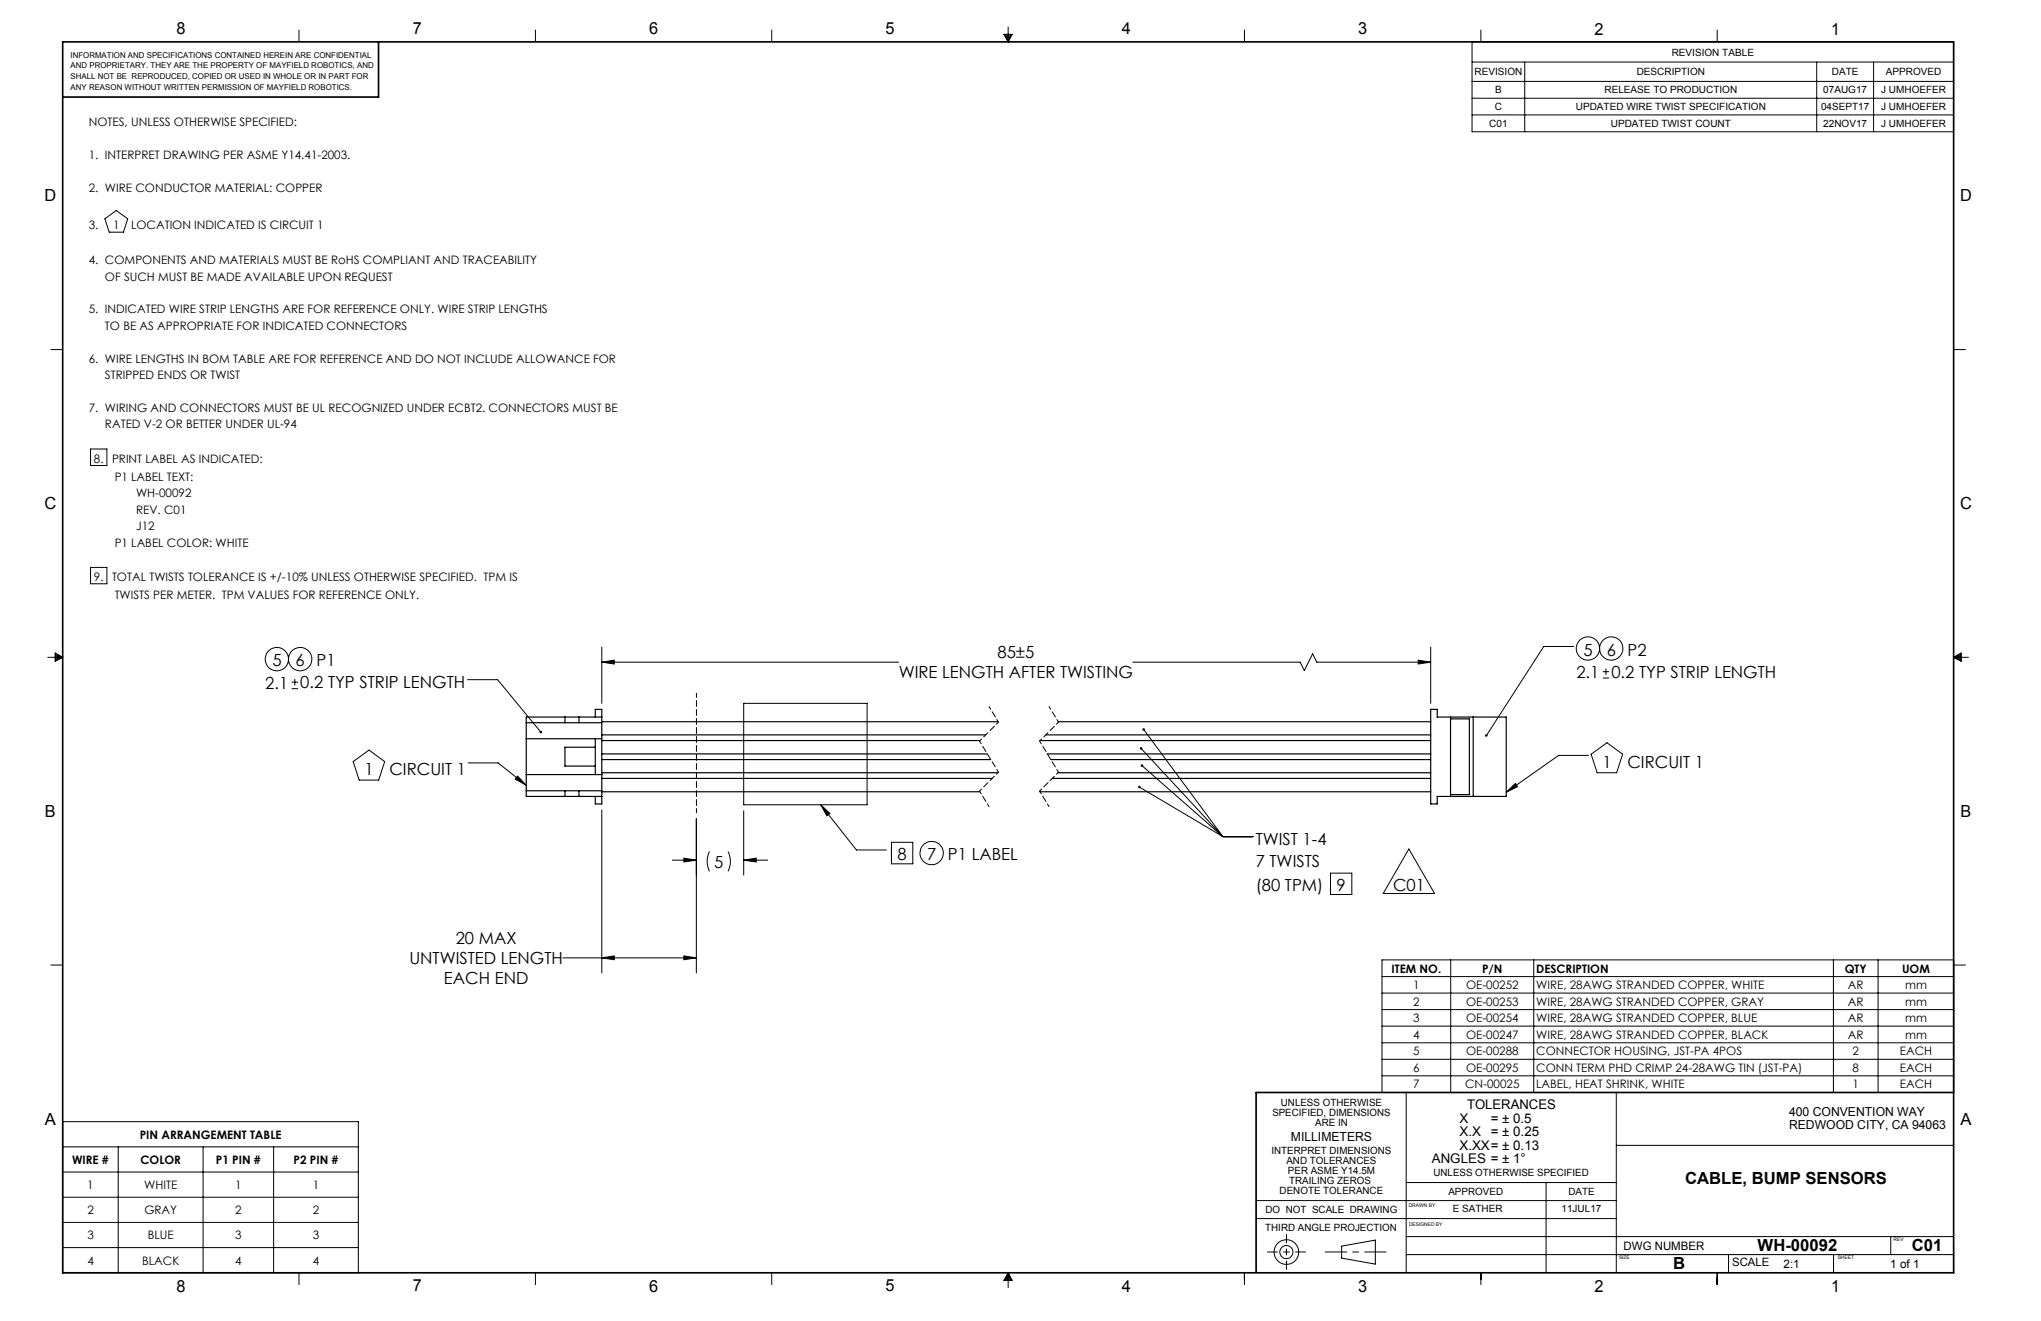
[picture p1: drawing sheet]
<svg xmlns="http://www.w3.org/2000/svg" width="432mm" height="279mm" viewBox="0 0 432 279" stroke-linecap="round" stroke-linejoin="round" font-family="sans-serif">
<g fill="none" stroke="#000" stroke-width=".21">
<path d="M63.3 6.4v2.5M113.3 6.4v2.5M163.3 6.4v2.5M212.4 7.3h1.7l-.8 1.6zM212.7 7.3l.6 1.6M213 7.3l.3 1.6M213.3 5.7v3.2M213.5 7.3l-.2 1.6M213.9 7.3l-.6 1.6M263.3 6.4v2.5M311.4 8.9h101.9v19h-101.9zM311.4 13.1h101.9"/>
<path d="M311.4 17.2h101.9M313.3 6.4v2.5M322.6 13.1v14.8M363.3 6.4v2.5M384.4 13.1v14.8M396.4 13.1v14.8M311.4 20.8h101.9M311.4 24.3h101.9M22.2 46.3l2.4-1.8 2.4 1.8-.9 2.8h-3zM10.8 73.9h2.5M413.3 73.9h2.5M19.2 95h3.4v3.5h-3.4z"/>
<path d="M10.1 139h3.2M11.7 138.1l1.6 .9-1.6 .9zM11.7 138.4l1.6 .6M11.7 138.7l1.6 .3M13.3 139l-1.6 .6M13.3 139l-1.6 .3M19.2 120h3.4v3.5h-3.4zM127.3 136.9v11.9M300 139.6l2.7 .5-2.7 .3zM302.7 136.9v11.9M333 136.7h-6.4l-12.1 18.9M413.3 139h3.2"/>
<path d="M413.3 139l1.6-.9v1.8zM413.3 139l1.6 .6M413.3 139l1.6 .3M414.9 138.4l-1.6 .6M414.9 138.7l-1.6 .3M61.7 145.7h1.3M61.7 144.3h1.3M62.4 143.6v1.4M98.9 143.8h6.4l9.1 11M127.3 140.1l2.7-.5v.8zM127.3 140.1h62.8M157.3 148.8h26.1v21.4h-26.1z"/>
<path d="M239.7 140.1h35.4l.8 1.7 1.8-3.5 .9 1.8h24.1M241.4 158.3l17.3 18.7M242 154.3l16.7 22.7M336.1 159.8h-6.4l-11 7.8M336.6 159.5l3.4-2.4 3.3 2.4-1.3 3.9h-4.1zM339.1 143.4h1.3M339.1 142.1h1.3M339.8 141.4v1.3M74.7 161.1l3.4-2.5 3.3 2.5-1.3 3.9h-4.1zM99 161.4h6.4l5.9 4.7M109.5 164.1l1.8 2-2.3-1.3zM127.3 171.3v34.5"/>
<path d="M147.3 173.2v32.6M157.3 171.5v13.6M173.6 170.2l7.6 9.6h6.3M173.6 170.2l2 1.8-.7 .5zM188.6 178.2h4.5v4.5h-4.5zM241.1 166.5l17.6 10.5M241.6 161.9l17.1 15.1M258.7 177h6.4M298.1 179.6l5.4 9.4h-10.9zM318.7 167.6l1.9-1.9 .5 .7zM142.2 181.9h5.1M144.7 181.5l2.6 .4-2.6 .4z"/>
<path d="M150.1 180.1l-.1 .3a4.8 4.8 0 0 0 .1 3.9M154 180.1l.2 .3a4.8 4.8 0 0 1-.2 3.9M157.3 181.9l2.7-.4v.8zM157.3 181.9h5.1M281.5 184.7h4.5v4.5h-4.5zM10.8 204.1h2.5M119.1 202.6h28.2M127.3 202.6l2.7-.4v.8zM144.7 202.2l2.6 .4-2.6 .4zM292.4 203h120.9v28.1h-120.9zM292.4 206.6h120.9M292.4 210h120.9"/>
<path d="M292.4 213.5h120.9M292.4 217h120.9M306.9 203v28.1M324.5 203v28.1M387.9 203v28.1M397.3 203v28.1M413.3 204.1h2.5M13.3 237.2h62.5v32h-62.5zM292.4 220.6h120.9M292.4 224h120.9M292.4 227.5h120.9M297.5 231.1v38.1"/>
<path d="M341.9 231.1v38.1M13.3 242.6h62.5M13.3 247.9h62.5M13.3 253.2h62.5M13.3 258.6h62.5M25 242.6v26.6M43 242.6v26.6M57.9 242.6v26.6M265.7 257.7h76.2M265.7 253.9h76.2M297.5 250.1h44.4M327.1 250.1v19.1"/>
<path d="M341.9 242.3h71.4M13.3 263.9h62.5M63.3 269.2v2.5M113.3 269.2v2.5M163.3 269.2v2.5M213.3 269.2v3.1M213.3 269.2l.8 1.6h-1.7zM213.3 269.2l-.6 1.6M213.3 269.2l-.3 1.6M213.3 269.2l.6 1.6M213.3 269.2l.2 1.6M263.3 269.2v2.5"/>
<path d="M283.8 263.6l7.2-1.3v5.1l-7.2-1.3zM297.5 265.4h115.8M297.5 261.5h115.8M313.3 269.2v2.5M363.3 269.2v2.5M365.7 265.4v3.8M387.9 265.4v3.8M400 261.5v3.9M413.3 263.6v5.6"/>
<circle cx="58.6" cy="139.4" r="2.46"/>
<circle cx="63.5" cy="139.4" r="2.47"/>
<circle cx="335.9" cy="137.2" r="2.46"/>
<circle cx="340.9" cy="137.2" r="2.46"/>
<circle cx="197.1" cy="180.4" r="2.48"/>
<circle cx="272.2" cy="264.8" r="2.6"/>
<circle cx="272.2" cy="264.8" r="1.38"/>
</g>
<path d="M207.2 156.7l4 6.6M209.2 149.5l2 3.2M219.9 156.7l4 6.6M221.9 149.5l2 3.2M207.2 167.3l2 3.3M219.9 167.3l2 3.3" fill="none" stroke="#000" stroke-width=".21" stroke-dasharray="1.3 .6" stroke-dashoffset=".6"/>
<path d="M211.2 152.7l-4 4M223.9 152.7l-4 4M211.2 163.3l-4 4M223.9 163.3l-4 4" fill="none" stroke="#000" stroke-width=".21" stroke-dasharray="1.3 .6" stroke-dashoffset=".7"/>
<path d="M293.2 264.8h-12.8" fill="none" stroke="#000" stroke-width=".21" stroke-dasharray="15.2 1.3 1.3 1.3" stroke-dashoffset="10.7"/>
<path d="M276.2 264.8h-8.1" fill="none" stroke="#000" stroke-width=".21" stroke-dasharray="15.2 1.3 1.3 1.3" stroke-dashoffset="13.1"/>
<path d="M272.2 268.5v-7.4" fill="none" stroke="#000" stroke-width=".21" stroke-dasharray="15.2 1.3 1.3 1.3" stroke-dashoffset="13.4"/>
<path d="M13.3 8.9h400v260.3h-400zM80.1 8.9v11.6h-66.8M413.3 231.1h-147.6v38.1" fill="none" stroke="#000" stroke-width=".35"/>
<path d="M147.3 146.6v25.3" fill="none" stroke="#000" stroke-width=".21" stroke-dasharray="1.3 .6" stroke-dashoffset=".4"/>
<g fill="#000">
<path d="M127.3 140.1l2.7-.5v.8zM300 139.6l2.7 .5-2.7 .3zM144.7 202.2l2.6 .4-2.6 .4zM127.3 202.6l2.7-.4v.8zM157.3 181.9l2.7-.4v.8zM144.7 181.5l2.6 .4-2.6 .4z"/>
<path d="M240.8 166.3a.27 .27 0 0 0 .2 .5 .27 .27 0 0 0 .3-.4 .27 .27 0 0 0-.4-.1l.2 .2zM241.4 161.7l.2 .2-.2-.2a.27 .27 0 0 0 .1 .5 .27 .27 0 0 0 .4-.3 .27 .27 0 0 0-.4-.2zM241.2 158.1a.28 .28 0 0 0 0 .4 .28 .28 0 0 0 .5-.2 .28 .28 0 0 0-.4-.3l.1 .3zM241.8 154.1a.27 .27 0 0 0 0 .4 .27 .27 0 0 0 .4-.2 .27 .27 0 0 0-.3-.3l.1 .3zM314.2 155.4l.1 .4 .2-.2-.2 .2a.27 .27 0 0 0 .4-.1 .27 .27 0 0 0-.1-.4 .27 .27 0 0 0-.4 .1zM318.7 167.6l1.9-1.9 .5 .7zM114.3 154.6l-.1 .4h.4l-.2-.2 .2 .2a.26 .26 0 0 0 0-.3 .26 .26 0 0 0-.3-.1zM109.5 164.1l1.8 2-2.3-1.3zM173.6 170.2l2 1.8-.7 .5z"/>
</g>
<g fill="none" stroke="#000" stroke-width=".25">
<path d="M111.3 156.2h16M111.3 152.9h16M119.5 151.7v1.2M122.5 151.7v1.2M125.9 151.7v-1.7h1.4v20h-1.4v-1.5M125.9 156.2v7.6M125.9 158h-6.4v4h6.4M127.3 159.5h81.5M127.3 156.6h80M127.3 155.4h81.2M127.3 152.6h83.8M127.3 151.7h-16v16.8h16"/>
<path d="M220 156.6h82.7M221.2 155.4h81.5M221.5 159.5h81.2M223.8 152.6h78.9M302.7 150h1.4v1.7h14.6v16.8h-14.6v1.5h-1.4zM306.9 151.7v16.8M306.9 152h4v16.1h-4M311.7 151.7v16.8M111.3 163.8h16M111.3 167.3h16M119.5 167.3v1.2M122.5 167.3v1.2"/>
<path d="M127.3 167.5h80M127.3 164.6h82.6M127.3 163.4h83.8M127.3 160.7h82.3M220 167.5h82.7M222.3 160.7h80.4M222.6 164.6h80.1M223.8 163.4h78.9"/>
</g>
<g font-size="3.5">
<text x="37.3" y="7.3">8</text>
<text x="87.3" y="7.3">7</text>
<text x="137.3" y="7.3">6</text>
<text x="187.3" y="7.3">5</text>
<text x="237.3" y="7.3">4</text>
<text x="287.4" y="7.3">3</text>
<text x="337.4" y="7.3">2</text>
<text x="387.4" y="7.3">1</text>
<text x="9.4" y="42.5">D</text>
<text x="414.7" y="42.5">D</text>
<text x="9.4" y="107.6">C</text>
<text x="414.7" y="107.7">C</text>
<text x="57.6" y="140.9">5</text>
<text x="62.5" y="140.9">6 P1</text>
<text x="190.1" y="143.5">WIRE LENGTH AFTER TWISTING</text>
<text x="211" y="139.3">85±5</text>
<text x="333.5" y="143.4">2.1</text>
<text x="335" y="138.7">5</text>
<text x="339.9" y="138.7">6 P2</text>
<text x="340.9" y="143.4">0.2 TYP STRIP LENGTH</text>
<text x="56.1" y="145.6">2.1</text>
<text x="63.5" y="145.6">0.2 TYP STRIP LENGTH</text>
<text x="77.1" y="164">1</text>
<text x="82.4" y="164">CIRCUIT 1</text>
<text x="339" y="162.4">1</text>
<text x="344.3" y="162.4">CIRCUIT 1</text>
<text x="9.5" y="172.7">B</text>
<text x="414.8" y="172.8">B</text>
<text x="265.7" y="178.8">TWIST 1-4</text>
<text x="151.1" y="183.5">5</text>
<text x="189.9" y="181.9">8</text>
<text x="196.1" y="181.9">7 P1 LABEL</text>
<text x="265.7" y="183.4">7 TWISTS</text>
<text x="265.7" y="188.4">(80 TPM)</text>
<text x="282.8" y="188.4">9</text>
<text x="294.7" y="188.4">C01</text>
<text x="86.6" y="203.9">UNTWISTED LENGTH</text>
<text x="96.4" y="199.7">20 MAX</text>
<text x="93.9" y="208.1">EACH END</text>
<text x="9.5" y="237.9">A</text>
<text x="414.8" y="237.9">A</text>
<text x="356.5" y="250.5">CABLE, BUMP SENSORS</text>
<text x="354" y="268.5">B</text>
<text x="371.8" y="264.7">WH-00092</text>
<text x="404.5" y="264.6">C01</text>
<text x="37.3" y="273.2">8</text>
<text x="87.3" y="273.1">7</text>
<text x="137.3" y="273.2">6</text>
<text x="187.3" y="273.1">5</text>
<text x="237.3" y="273.2">4</text>
<text x="287.4" y="273.2">3</text>
<text x="337.4" y="273.2">2</text>
<text x="387.4" y="273.2">1</text>
</g>
<g font-size="2.8">
<text x="308.8" y="237.5">X</text>
<text x="310.4" y="234.6">TOLERANCES</text>
<text x="315.4" y="237.5">= ± 0.5</text>
<text x="308.8" y="243.2">X.XX= ± 0.13</text>
<text x="308.8" y="240.3">X.X</text>
<text x="315.4" y="240.3">= ± 0.25</text>
<text x="302.9" y="246.1">ANGLES = ± 1°</text>
</g>
<g font-size="2.6">
<text x="378.5" y="238.9">REDWOOD CITY, CA 94063</text>
<text x="378.5" y="236.1">400 CONVENTION WAY</text>
<text x="273.1" y="241.4">MILLIMETERS</text>
</g>
<g font-size="2.5">
<text x="18.8" y="26.6">NOTES, UNLESS OTHERWISE SPECIFIED:</text>
<text x="18.8" y="33.6">1. INTERPRET DRAWING PER ASME Y14.41-2003.</text>
<text x="18.8" y="40.5">2. WIRE CONDUCTOR MATERIAL: COPPER</text>
<text x="18.8" y="48.5">3.</text>
<text x="23.9" y="48.5">1</text>
<text x="27.7" y="48.5">LOCATION INDICATED IS CIRCUIT 1</text>
<text x="18.8" y="55.9">4. COMPONENTS AND MATERIALS MUST BE RoHS COMPLIANT AND TRACEABILITY</text>
<text x="22.2" y="59.4">OF SUCH MUST BE MADE AVAILABLE UPON REQUEST</text>
<text x="18.8" y="66.3">5. INDICATED WIRE STRIP LENGTHS ARE FOR REFERENCE ONLY. WIRE STRIP LENGTHS</text>
<text x="22.2" y="69.8">TO BE AS APPROPRIATE FOR INDICATED CONNECTORS</text>
<text x="18.8" y="76.7">6. WIRE LENGTHS IN BOM TABLE ARE FOR REFERENCE AND DO NOT INCLUDE ALLOWANCE FOR</text>
<text x="22.2" y="80.2">STRIPPED ENDS OR TWIST</text>
<text x="18.8" y="87.1">7. WIRING AND CONNECTORS MUST BE UL RECOGNIZED UNDER ECBT2. CONNECTORS MUST BE</text>
<text x="22.2" y="90.6">RATED V-2 OR BETTER UNDER UL-94</text>
<text x="19.9" y="97.9">8.</text>
<text x="23.7" y="97.9">PRINT LABEL AS INDICATED:</text>
<text x="24.3" y="101.7">P1 LABEL TEXT:</text>
<text x="28.8" y="105.2">WH-00092</text>
<text x="28.8" y="108.7">REV. C01</text>
<text x="28.8" y="112.1">J12</text>
<text x="24.3" y="115.6">P1 LABEL COLOR: WHITE</text>
<text x="19.9" y="122.9">9.</text>
<text x="23.7" y="122.9">TOTAL TWISTS TOLERANCE IS +/-10% UNLESS OTHERWISE SPECIFIED. TPM IS</text>
<text x="24.3" y="126.8">TWISTS PER METER. TPM VALUES FOR REFERENCE ONLY.</text>
<text x="294.4" y="205.7">ITEM NO.</text>
<text x="299" y="209.2">1</text>
<text x="310.2" y="209.2">OE-00252</text>
<text x="313.5" y="205.7">P/N</text>
<text x="325" y="205.7">DESCRIPTION</text>
<text x="325" y="209.2">WIRE, 28AWG STRANDED COPPER, WHITE</text>
<text x="390.3" y="205.7">QTY</text>
<text x="391" y="209.2">AR</text>
<text x="402.4" y="205.7">UOM</text>
<text x="403" y="209.2">mm</text>
<text x="299" y="212.7">2</text>
<text x="310.2" y="212.7">OE-00253</text>
<text x="325" y="212.7">WIRE, 28AWG STRANDED COPPER, GRAY</text>
<text x="391" y="212.7">AR</text>
<text x="403" y="212.7">mm</text>
<text x="299" y="216.2">3</text>
<text x="299" y="219.7">4</text>
<text x="310.2" y="216.2">OE-00254</text>
<text x="310.2" y="219.7">OE-00247</text>
<text x="325" y="216.2">WIRE, 28AWG STRANDED COPPER, BLUE</text>
<text x="325" y="219.7">WIRE, 28AWG STRANDED COPPER, BLACK</text>
<text x="391" y="216.2">AR</text>
<text x="391" y="219.7">AR</text>
<text x="403" y="216.2">mm</text>
<text x="403" y="219.7">mm</text>
<text x="299" y="223.2">5</text>
<text x="299" y="226.7">6</text>
<text x="310.2" y="223.2">OE-00288</text>
<text x="310.2" y="226.7">OE-00295</text>
<text x="325" y="223.2">CONNECTOR HOUSING, JST-PA 4POS</text>
<text x="325" y="226.7">CONN TERM PHD CRIMP 24-28AWG TIN (JST-PA)</text>
<text x="391.9" y="223.2">2</text>
<text x="391.9" y="226.7">8</text>
<text x="401.9" y="223.2">EACH</text>
<text x="401.9" y="226.7">EACH</text>
<text x="299" y="230.2">7</text>
<text x="310" y="230.2">CN-00025</text>
<text x="325" y="230.2">LABEL, HEAT SHRINK, WHITE</text>
<text x="391.9" y="230.2">1</text>
<text x="401.9" y="230.2">EACH</text>
<text x="29.6" y="240.8">PIN ARRANGEMENT TABLE</text>
<text x="15.3" y="246.1">WIRE #</text>
<text x="18.5" y="251.5">1</text>
<text x="29.7" y="246.1">COLOR</text>
<text x="30.5" y="251.5">WHITE</text>
<text x="45.7" y="246.1">P1 PIN #</text>
<text x="49.8" y="251.5">1</text>
<text x="62.1" y="246.1">P2 PIN #</text>
<text x="66.2" y="251.5">1</text>
<text x="18.5" y="256.8">2</text>
<text x="30.5" y="256.8">GRAY</text>
<text x="49.8" y="256.8">2</text>
<text x="66.2" y="256.8">2</text>
<text x="18.5" y="262.1">3</text>
<text x="31.3" y="262.1">BLUE</text>
<text x="49.8" y="262.1">3</text>
<text x="66.2" y="262.1">3</text>
<text x="18.5" y="267.5">4</text>
<text x="30.1" y="267.5">BLACK</text>
<text x="49.8" y="267.5">4</text>
<text x="66.2" y="267.5">4</text>
<text x="343.5" y="264.3">DWG NUMBER</text>
<text x="377.3" y="268.1">2:1</text>
<text x="399.9" y="268.1">1 of 1</text>
</g>
<text font-size="2.4" x="366.5" y="267.8">SCALE</text>
<g font-size="2.1">
<text x="353.7" y="11.8">REVISION TABLE</text>
<text x="312" y="15.9">REVISION</text>
<text x="346.3" y="15.9">DESCRIPTION</text>
<text x="387.6" y="15.9">DATE</text>
<text x="399" y="15.9">APPROVED</text>
<text x="316.3" y="23.3">C</text>
<text x="316.3" y="19.8">B</text>
<text x="333.4" y="23.3">UPDATED WIRE TWIST SPECIFICATION</text>
<text x="339.4" y="19.8">RELEASE TO PRODUCTION</text>
<text x="385.3" y="23.3">04SEPT17</text>
<text x="385.7" y="19.8">07AUG17</text>
<text x="398" y="19.8">J UMHOEFER</text>
<text x="398" y="23.3">J UMHOEFER</text>
<text x="315.1" y="26.9">C01</text>
<text x="340.8" y="26.9">UPDATED TWIST COUNT</text>
<text x="385.7" y="26.9">22NOV17</text>
<text x="398" y="26.9">J UMHOEFER</text>
<text x="269.2" y="236.1">SPECIFIED, DIMENSIONS</text>
<text x="271" y="234">UNLESS OTHERWISE</text>
<text x="278.2" y="238.3">ARE IN</text>
<text x="269" y="244">INTERPRET DIMENSIONS</text>
<text x="272.2" y="246.1">AND TOLERANCES</text>
<text x="272.5" y="248.2">PER ASME Y14.5M</text>
<text x="272.8" y="250.4">TRAILING ZEROS</text>
<text x="303.3" y="248.8">UNLESS OTHERWISE SPECIFIED</text>
<text x="267.7" y="256.6">DO NOT SCALE DRAWING</text>
<text x="270.7" y="252.5">DENOTE TOLERANCE</text>
<text x="306.4" y="252.7">APPROVED</text>
<text x="307.3" y="256.4">E SATHER</text>
<text x="330.4" y="256.4">11JUL17</text>
<text x="331.8" y="252.7">DATE</text>
<text x="267.7" y="260.3">THIRD ANGLE PROJECTION</text>
</g>
<g font-size="1.7">
<text x="14.9" y="12.2">INFORMATION AND SPECIFICATIONS CONTAINED HEREIN ARE CONFIDENTIAL</text>
<text x="14.9" y="14.5">AND PROPRIETARY. THEY ARE THE PROPERTY OF MAYFIELD ROBOTICS, AND</text>
<text x="14.9" y="16.7">SHALL NOT BE REPRODUCED, COPIED OR USED IN WHOLE OR IN PART FOR</text>
<text x="14.9" y="19">ANY REASON WITHOUT WRITTEN PERMISSION OF MAYFIELD ROBOTICS.</text>
</g>
<g font-size="1.1">
<text x="298" y="255.2">DRAWN BY</text>
<text x="298.1" y="259.2">DESIGNED BY</text>
<text x="400.6" y="262.6">REV</text>
<text x="342.5" y="266.3">SIZE</text>
<text x="388.8" y="266.4">SHEET</text>
</g>
</svg>
